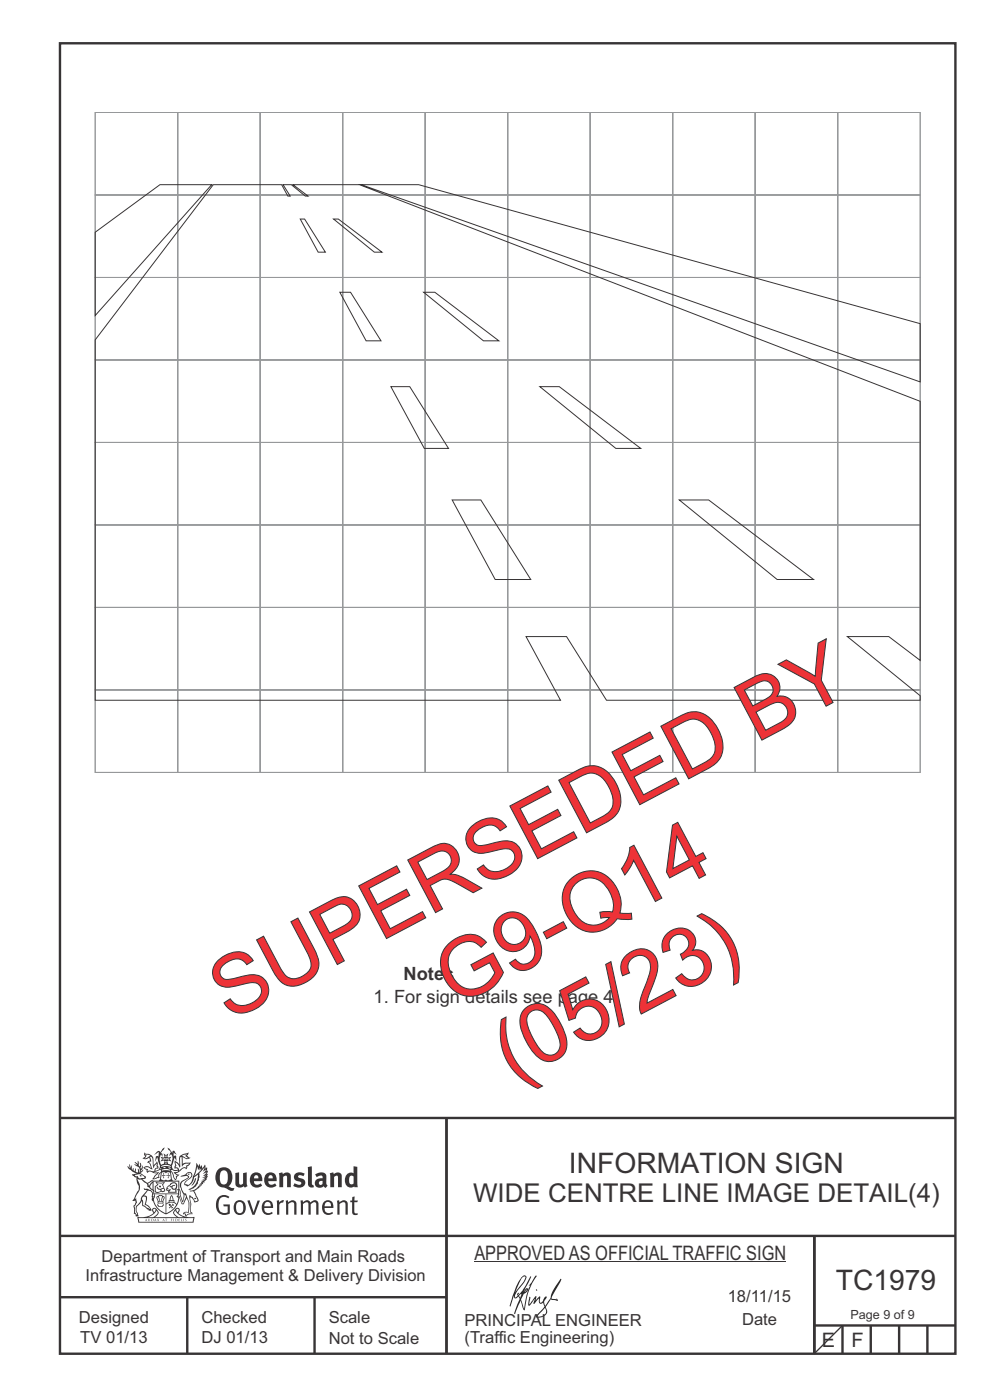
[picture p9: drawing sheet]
<svg xmlns="http://www.w3.org/2000/svg" width="210mm" height="297mm" viewBox="0 0 210 297" stroke-linecap="round" stroke-linejoin="round" font-family="sans-serif">
<g fill="none" stroke="#373435" stroke-width=".51">
<path d="M12.7 9.2h190v278h-190zM12.7 237.2h190M94.7 237.1v50.1M12.7 262.2h190.1M12.7 275.2h82M39.7 275.2v12M66.7 275.2v12M172.7 262.2v25M172.7 281.2h30M178.7 281.2v6M184.7 281.2v6M190.7 281.2v6"/>
<path d="M196.7 281.2v6"/>
</g>
<path d="M100.6 267.7h66.2" fill="none" stroke="#373435" stroke-width=".21"/>
<g fill="#373435">
<path d="M47 248.4a2.55 2.55 0 0 0 0 2.7l.3 .2a.81 .81 0 0 0 1-1v-.5a1.04 1.04 0 0 0-1.1-1.5zM46.3 248.1a1.82 1.82 0 0 1 2.1-.2 1.82 1.82 0 0 1 .9 1.8 2.29 2.29 0 0 1-.8 2l.7 .3h.5l-.2 .6a2.87 2.87 0 0 1-2-.7 2.12 2.12 0 0 1-1.7-3.1z" fill-rule="evenodd"/>
<path d="M49.9 248.9l.8-.2v2a.46 .46 0 0 0 .3 .6 .46 .46 0 0 0 .6-.3v-2.1l.7-.2v2.4l.2 .5-.5 .3-.3-.3a1.02 1.02 0 0 1-1.2 .3 1.02 1.02 0 0 1-.6-1.1z" fill-rule="evenodd"/>
<path d="M54 249.5l-.1 .5h.9a.49 .49 0 0 0-.2-.6 .49 .49 0 0 0-.6 .1zM53.4 249.1a1.34 1.34 0 0 1 1.6-.2 1.34 1.34 0 0 1 .6 1.5v.2h-1.7a.77 .77 0 0 0 .5 .8 .77 .77 0 0 0 .9-.4l.3 .5a1.59 1.59 0 0 1-2 .2 1.59 1.59 0 0 1-.5-2.1z" fill-rule="evenodd"/>
<path d="M57 249.5l-.1 .5h1a.49 .49 0 0 0-.2-.6 .49 .49 0 0 0-.7 .1zM56.4 249.1a1.34 1.34 0 0 1 1.6-.2 1.34 1.34 0 0 1 .7 1.5v.2h-1.8a.77 .77 0 0 0 .5 .8 .77 .77 0 0 0 .9-.4l.4 .5a1.59 1.59 0 0 1-2.1 .2 1.59 1.59 0 0 1-.5-2.1z" fill-rule="evenodd"/>
<path d="M59.2 248.9l.7-.2 .1 .4a.95 .95 0 0 1 1-.3 .95 .95 0 0 1 .7 .8v2.3h-.8v-2.3a.46 .46 0 0 0-.8 .1v2.2h-.8z" fill-rule="evenodd"/>
<path d="M62.6 249.1a1.75 1.75 0 0 1 2-.1l-.2 .5-.6-.2a.43 .43 0 0 0-.6 .3l.4 .3a1.04 1.04 0 0 1 1.2 1.1 1.04 1.04 0 0 1-1.4 1l-1.2-.4 .3-.6 1 .4 .4-.4a.88 .88 0 0 0-1-.5l-.4-.2-.1-.4z" fill-rule="evenodd"/>
<path d="M65.3 247.6l.8-.2 .1 3.8 .3 .2 .1 .4a.88 .88 0 0 1-1 0 .88 .88 0 0 1-.3-1z" fill-rule="evenodd"/>
<path d="M67.8 250.6a.43 .43 0 0 0-.1 .7 .43 .43 0 0 0 .7-.1v-.7zM66.8 249.1a1.7 1.7 0 0 1 2.4 .1v1.9l.3 .4-.4 .5-.5-.4a1.03 1.03 0 0 1-1.7-.1 1.03 1.03 0 0 1 .8-1.5h.7v-.4a.8 .8 0 0 0-1.2 .1z" fill-rule="evenodd"/>
<path d="M70 248.9l.7-.2 .1 .4a.95 .95 0 0 1 1-.3 .95 .95 0 0 1 .7 .8v2.3h-.8v-2.3a.46 .46 0 0 0-.8 .1v2.2h-.8z" fill-rule="evenodd"/>
<path d="M74.3 249.5a1.48 1.48 0 0 0 0 1.7h.5l.2-.1v-1.5l-.3-.2zM75 247.4l.8 .1 .1 4.4h-.7l-.1-.2a1.26 1.26 0 0 1-1.4 0 1.26 1.26 0 0 1-.5-1.3 1.29 1.29 0 0 1 .4-1.4 1.29 1.29 0 0 1 1.4-.1z" fill-rule="evenodd"/>
<path d="M46.4 253.9a1.72 1.72 0 0 1 2.3 0l-.3 .3a1.24 1.24 0 0 0-1.4-.2 1.24 1.24 0 0 0-.6 1.4 1.49 1.49 0 0 0 1.2 1.9l.7-.1v-1.3h-.8l-.1-.4h1.3v1.9a1.93 1.93 0 0 1-2.2 0 1.93 1.93 0 0 1-.7-2.2l.2-.8z" fill-rule="evenodd"/>
<path d="M50.4 255.1a1.65 1.65 0 0 0 .2 2.2 .99 .99 0 0 0 1-1.4 .78 .78 0 0 0-.4-.8 .78 .78 0 0 0-.8 0zM50 254.9a1.33 1.33 0 0 1 1.6-.1 1.33 1.33 0 0 1 .5 1.4 1.31 1.31 0 0 1-1.3 1.6 1.31 1.31 0 0 1-1.2-1.6v-.6z" fill-rule="evenodd"/>
<path d="M52.5 254.7l.4-.1 .9 2.6 .8-2.5h.5l-1.1 3h-.5z" fill-rule="evenodd"/>
<path d="M56.3 255.2l-.2 .7h1.3a.7 .7 0 0 0-.3-.8 .7 .7 0 0 0-.8 .1zM55.9 255a1.22 1.22 0 0 1 1.5-.2 1.22 1.22 0 0 1 .5 1.5h-1.8a.93 .93 0 0 0 .5 1 .93 .93 0 0 0 1.1-.2l.2 .3a1.43 1.43 0 0 1-1.8 .1 1.43 1.43 0 0 1-.6-1.7z" fill-rule="evenodd"/>
<path d="M58.7 254.7l.4-.1 .1 .5 .4-.4 .6-.1-.2 .5a.66 .66 0 0 0-.8 .7v1.9h-.4z" fill-rule="evenodd"/>
<path d="M60.6 254.7l.4-.1 .1 .5a.94 .94 0 0 1 1-.5 .94 .94 0 0 1 .8 .8v2.3h-.5l-.1-2.5a.81 .81 0 0 0-1.2 .3v2.2h-.4z" fill-rule="evenodd"/>
<path d="M63.7 254.7l.5-.1 .1 .5 .4-.3a.78 .78 0 0 1 1.1 .3 .9 .9 0 0 1 1-.5 .9 .9 0 0 1 .8 .8v2.3h-.5l-.1-2.5a.67 .67 0 0 0-1.1 .3v2.2h-.5v-2.4l-.4-.3-.7 .4v2.3h-.5z" fill-rule="evenodd"/>
<path d="M69 255.2l-.1 .7h1.3a.7 .7 0 0 0-.3-.8 .7 .7 0 0 0-.9 .1zM68.7 255a1.22 1.22 0 0 1 1.5-.2 1.22 1.22 0 0 1 .5 1.5h-1.8a.93 .93 0 0 0 .4 1 .93 .93 0 0 0 1.2-.2l.1 .3a1.44 1.44 0 0 1-1.7 .1 1.44 1.44 0 0 1-.6-1.7z" fill-rule="evenodd"/>
<path d="M71.4 254.7l.5-.1 .1 .5a.94 .94 0 0 1 1-.5 .94 .94 0 0 1 .8 .8v2.3h-.5l-.1-2.5a.81 .81 0 0 0-1.2 .3v2.2h-.4z" fill-rule="evenodd"/>
<path d="M74.7 253.9l.5-.1v.9h.7l-.1 .3h-.6v2.2l.1 .2h.5l.1 .3a.75 .75 0 0 1-1.2-.6v-2.1h-.4v-.3h.4z" fill-rule="evenodd"/>
<path d="M30.8 244.9l1.1 .3-.9 .5h-.4l.6-.5zM31.8 245.4h.2a2.44 2.44 0 0 1 .4 1.9l.1 .5 .7-1-.1 .6 .3 .3a.57 .57 0 0 0-.6 .7l-1-.1-.5 .2 .2-.5-.8-.3 .7-.1 .9 .5 .1-.1-.6-1.3-.2-.2h.5zM30.7 244.4l-.1 .5 .2 .4-.6 .4a1.04 1.04 0 0 0 1.4-.1l.2 .6-.3 .1-.2 .4a.94 .94 0 0 1 .8 1.1l-.2-.1a1.16 1.16 0 0 0-1.5-.1l.3 .4 .4 .2 .1 .5 .2 .1 .1-.2a.94 .94 0 0 1 1.1 .2l.8 .1-1.2 1.2a1.13 1.13 0 0 0 1.2-.2l.4-.1-.1-.4 .5-.8a.83 .83 0 0 0-.6 1.1l-.3-.1-.7 .4 1.1-1.4-.5 .1-.5-.1 1.3-.5-.1-.1-.9 .4v-.3l.2-.2 .3 .1 .1-.3-.2-.4v-.6l-.1-.4-.7 1v-.7a1.42 1.42 0 0 0-1.6-1.8z" fill-rule="evenodd"/>
<path d="M38.5 245.2l.5-.2 .7-.1-.6 .3 .8 .5h-.3zM38.3 245.5l.2-.1 .1 2a1.69 1.69 0 0 1 1.6-.6l-.8 .5 .1 .5a1.1 1.1 0 0 0-1.5 .6l-.1-.5-.2-.2h-.5l.3-.4-.3-.7a1.42 1.42 0 0 1 .8 1.1l.2-.1zM37.1 246.2l.1 1-.2 .3 .1 .4h.5l.1 .2a.96 .96 0 0 1-1.1-.1l-.1 .1a1.06 1.06 0 0 0 1.3 .2v.1a.72 .72 0 0 1-1 .2l.3 .5 .6 .2-.4 .2-.1 .6-.2-.3-.4-1.1-.4-.4 .4 .9a1.54 1.54 0 0 0 .7 1.2l.2-.3a.58 .58 0 0 1 .4-.8l.2-.1h-.3l-.5-.3 .9-.5a.93 .93 0 0 1 1.2-.5v.2l.2-.2 .1-.5a.99 .99 0 0 0 .7-.8l-1.3 .1-.3 .2-.1-1.4 .9 .4 .9-.3h-.4l-.5-.4 .4-.7-.6 .2a1.46 1.46 0 0 0-1.4 2.1v.4l-.2-.4z" fill-rule="evenodd"/>
<path d="M35.6 248.9l.2 .1-.1 .3 .4 .1h-.4v.6l-.1-.6h-.3l.3-.1z" fill-rule="evenodd"/>
<path d="M34.6 248.9l.2 .1v.3l.3 .1h-.3l-.1 .6v-.6h-.4l.4-.1z" fill-rule="evenodd"/>
<path d="M34.3 248.8a.57 .57 0 0 1 .9 .2 .57 .57 0 0 1 .9-.2l.2 1.4h-.2a.57 .57 0 0 1-.9 0 .69 .69 0 0 1-1.1 0zM34.2 248.1l-.3 2.1-.2 .4h3l-.2-.4-.3-2.1h-.2v.2l-.8-.1-.8 .1v-.2z" fill-rule="evenodd"/>
<path d="M34.2 252.4a.3 .3 0 0 0 .6 0 .3 .3 0 0 0-.6 0zM33.3 250.9l.3 .3-.3 .4a.79 .79 0 0 0 0 1.3l.8-.2-.1-.3a.55 .55 0 0 1-.7-.6l.1-.1 .2 .3 .3 .2 .8-.2-.4-.7 .4-.4-.7 .2zM33 250.7l1.1 .2 .9-.2-.4 .6 .4 1.2a.56 .56 0 0 1-.8 .3l-.2 .1a.73 .73 0 0 1-.9 .1 .73 .73 0 0 1-.3-1v-.4l.6-.4z" fill-rule="evenodd"/>
<path d="M35.6 251.8l.7-.4a.58 .58 0 0 1 1-.1 .58 .58 0 0 1-.4 .9l-.3-.3a.43 .43 0 0 1 .6-.4 .57 .57 0 0 0-.8 .2l-.2-.1-.3 .1 .4 .2a.55 .55 0 0 0 .9 .4v.5h-1.3l.3-.4-.1-.1-.6 .1 .2-.3-.2-.1zM35.4 251.8l-.1 .2a.39 .39 0 0 0 .2 .6h.3l-.2 .4h1.9l-.1-.8a.86 .86 0 0 0-.1-1.3 .86 .86 0 0 0-1.3 .4z" fill-rule="evenodd"/>
<path d="M36 254.8h.8v.2h-.8zM36.4 253.8l.2 .8h-.4zM36.4 253.5l-.3 .5-.1 .6h-.2v.4l-.7 .4 .2 .1a1.48 1.48 0 0 1 2.1 .2l.2-.1-.6-.5v-.5h-.2l-.1-.6z" fill-rule="evenodd"/>
<path d="M35.8 255.4l.4 .1 .1 .3 .3-.2-.2-.2a.38 .38 0 0 1 .5 .5l-.2-.2-.3 .2 .3 .2-.3 .3-.1-.4-.4 .4-.1-.2 .4-.3-.1-.1-.2 .1z" fill-rule="evenodd"/>
<path d="M34.5 254h.2v.2l-.2 .6h-.2zM33.6 255.3h.9v.2a.55 .55 0 0 1-.8 .4v-.2l-.2-.1zM33.4 254h.2l.2 .8h-.2zM33.6 255l.8-.1 .1 .2h-.8zM33.8 253.7h.5l-.2 1.1h-.1zM33.3 253.8l-.1 .3 .3 1.1a.48 .48 0 0 0-.1 .6 .48 .48 0 0 0 .5 .2h.5a.49 .49 0 0 0 .2-.8l.3-1.1-.1-.3a1.42 1.42 0 0 0-1.5 0z" fill-rule="evenodd"/>
<path d="M33.7 251.5l.4 .1 .1 .3h-.3z" fill-rule="evenodd"/>
<path d="M41.3 250.1l.3-.2-.2 .8-.6 .8h-.2l.5-.7z" fill-rule="evenodd"/>
<path d="M39.7 249l.3-.2 .5 .2a.88 .88 0 0 1-.6 1.1 1.22 1.22 0 0 0-.8 1.3l.5 .2a.72 .72 0 0 0 .9-.4l.5-.8 .2-.6 .8-.6v.2a2.85 2.85 0 0 1-2 2.9l.1 .1a2.13 2.13 0 0 0 1.9-1.5v-.3a2.01 2.01 0 0 0 .3-1.7l1.1-1.3-.4 1 .7-.5-.7 1 .8-.4-.8 .8 .7-.2-.9 .6 .8-.1-.8 .4h.7l-.8 .3 .3 .2h-.4l.2 .3h-.4l.2 .3h-.4l.1 .2h-.1a2.16 2.16 0 0 1-2 1.1l.1 .2 .4-.1a.76 .76 0 0 1 .7 .8l.5 1.2-.6 .2a1.45 1.45 0 0 0-1.1-1.3l.2 1.8-.1 1.8 .4 .3a1.07 1.07 0 0 0-1.2 .4v-.3l-.5-.2a.87 .87 0 0 1 1.1-.1v-.7a4.4 4.4 0 0 0-.6-3.1l-.1-.3h-.2a2.16 2.16 0 0 1-.7-2.2l.3-.4 1.2-.7a.55 .55 0 0 0-.4-.8zM37.8 252.4a.76 .76 0 0 1 .3 1.1l.6 1.6 .4-1.7 .2 .1a.61 .61 0 0 1-.1 .9l-.3 .8-.2 .1-.7-1.6-.3 .1a1.18 1.18 0 0 0 .1-1.4zM41.8 247.5l.2 .7 .3-.5v.6l.4-.5a1.9 1.9 0 0 1-1.2 1.4l-.3 .3zM38.2 249.6l1.4-.2 .2 .2v.3l-.5 .2a1.26 1.26 0 0 0-.9 1.9l.2 .7a1.84 1.84 0 0 1 .1 2.1l-.4-1.4a.96 .96 0 0 0-.4-1.2l-.4 .2a.78 .78 0 0 1 0 1.3l.1 .3h.4l.4 1.1a.38 .38 0 0 0 .2 .4 .38 .38 0 0 0 .4-.1l.6-1.2a2.94 2.94 0 0 1 .4 2.5l-.1 .4h-.8l-.3 .4v.2l.4-.1 .1 .4 .2 .1a1.02 1.02 0 0 1 1.3-.5v-.4l-.3-.1 .1-1.8-.3-1.3h.1a1.14 1.14 0 0 1 .8 1 .63 .63 0 0 0 .8-.2 .63 .63 0 0 0-.2-.9l-.6-1.2 .9-.6 .2-.4h.3l-.1-.2h.4l-.1-.3h.3l-.1-.3 .5-.1-.2-.2 .6-.4v-.2h-.2l.4-.5h-.3l.3-.5-.4 .1 .4-.5v-.3l-.3 .2 .2-.7-.1-.2-.4 .3v-.8l-.6 .8-.2-.8-.2 .5-.3-.7-.1 .6-.5-.8-.1 1.4-.6 1.8a1.81 1.81 0 0 1-1 1.5l-.6-.2a1.75 1.75 0 0 1 1.1-1.2 .75 .75 0 0 0 .1-1.3 .75 .75 0 0 0-1.2 .4z" fill-rule="evenodd"/>
<path d="M41.2 254.1h.3l.2 .2-.4 .1z" fill-rule="evenodd"/>
<path d="M29.4 258.4h11.6l-.1 .8h-11.4zM31.3 258.2l.5-.1a2.48 2.48 0 0 0 1.4-1.3l.3 .5-.5 .6-.5 .3zM32.5 256.6l.3-.2 .2 .1-.3 .7zM37.2 256.8a2.65 2.65 0 0 0 1.8 1.4h-1.1l-.5-.3-.5-.6zM37.4 256.5l.2-.1 .3 .2-.3 .6zM29.2 258.2l.1 1.2h11.8l.2-1.1-.2-.1a4.1 4.1 0 0 1-3.3-.9l.3-.4-.1-.6a1.06 1.06 0 0 0-1.3 1l.2 .4 .6 .5h-4.7l.3-.1a.84 .84 0 0 0 .6-.8 .84 .84 0 0 0-.5-.8l-.3-.2h-.5l-.1 .6 .3 .4a4.2 4.2 0 0 1-3.4 .9z" fill-rule="evenodd"/>
<path d="M31 258.7l.1 .2h-.2zM31 258.5l-.3 .6 .4-.2 .2 .2z" fill-rule="evenodd"/>
<path d="M31.3 258.6h.3v.4a.25 .25 0 0 0 .2-.1 .25 .25 0 0 0-.1-.3h.1a.29 .29 0 0 1 0 .4 .29 .29 0 0 1-.4 0 .29 .29 0 0 1 0-.4z" fill-rule="evenodd"/>
<path d="M32.2 258.6a.22 .22 0 0 1 .3 .2 .22 .22 0 0 1-.3 .2zM32 258.6l.1 .4a.33 .33 0 0 0 .4 0 .33 .33 0 0 0 0-.4 .33 .33 0 0 0-.5 0z" fill-rule="evenodd"/>
<path d="M32.9 258.7l.1 .2h-.2zM32.9 258.5l-.2 .6 .3-.2 .2 .2z" fill-rule="evenodd"/>
<path d="M33.3 258.6h.2l.1 .1 .2-.1-.2 .2 .2 .3-.3-.3-.1 .3h-.1l.2-.3z" fill-rule="evenodd"/>
<path d="M34.7 258.7l.1 .2h-.2zM34.7 258.5l-.3 .6 .4-.2 .2 .2z" fill-rule="evenodd"/>
<path d="M35 258.5h.5l-.2 .1v.5h-.2l.1-.5z" fill-rule="evenodd"/>
<path d="M36.2 258.6l.3-.1-.1 .1v.2h.1h-.1v.3h-.2z" fill-rule="evenodd"/>
<path d="M36.7 258.6h.2v.5h-.2z" fill-rule="evenodd"/>
<path d="M37.3 258.6a.22 .22 0 0 1 .3 .2 .22 .22 0 0 1-.3 .2zM37.1 258.6v.4a.33 .33 0 0 0 .5 0 .33 .33 0 0 0 0-.4 .33 .33 0 0 0-.5 0z" fill-rule="evenodd"/>
<path d="M37.8 258.6l.4-.1-.2 .1v.2h.1h-.1v.2l.2 .1h-.4z" fill-rule="evenodd"/>
<path d="M38.4 258.6h.2l-.1 .4 .2 .1h-.3z" fill-rule="evenodd"/>
<path d="M38.9 258.6h.2v.5h-.2z" fill-rule="evenodd"/>
<path d="M39.3 258.6h.2h-.1l.2 .3-.2 .2-.1-.1v-.1l.2 .1z" fill-rule="evenodd"/>
<path d="M34.2 247.4a1.51 1.51 0 0 1 2 .2 2.67 2.67 0 0 0-2.1 0zM35.7 247.6l.4 .1 .1 .3-.4-.1zM34.6 247.6h.5l.1 .2h-.4zM34 247.8l.3 .2h-.3zM34.9 246.9l.3-.2 .3 .2zM34.9 245.6l.2 .1v.3h-.2zM35 245.1l.2 .2 .2-.2-.1 .3h-.2zM35.1 246.3h.2l.1 .4-.2-.2-.2 .2zM35.3 245.7l.2-.1v.4h-.2zM34.4 245.7h.3l.1 .3-.4 .1 .2-.2zM35.7 245.7h.3l-.2 .2 .2 .2-.4-.1zM32.7 244.9l1-.5-.1 1-.2-.2-.3 .2-.3 1.1 .5-1 .3 .9a1.84 1.84 0 0 1 .2 1.7l.4 .1a2.48 2.48 0 0 1 2.2 0l.2-.2-.2-.7 .7-1.8 .4 .7-.2-1-.2-.1-.2 .3v-.9l.6 .4-.6-.8-.3 .1-.1 .4-.5-.9-.5-.3 .2 .5 .6 .5-.5 .8 .4-.4a2.06 2.06 0 0 1 0 2.3l-.5-.2-.2-.6 .1-.1 .8 .2-.4-.5 .4-.5-.7 .2-.2-.2 .2-.7-.5 .4-.5-.4 .2 .7-.2 .2-.7-.2 .4 .5-.4 .5 .8-.2 .1 .1-.2 .6-.5 .2a2.02 2.02 0 0 1 0-2.2l.3 .5-.1-.7-.3-.1 .8-1.2-.4 .3-.5 .8-.2-.3a.8 .8 0 0 0-.8 .5z" fill-rule="evenodd"/>
<path d="M29.2 250.1l.3 .1a.61 .61 0 0 1 .8 .4l.3 .2a.8 .8 0 0 1 .6 1l.4 .1 .5 .5a1 1 0 0 1 .5 1.1l-.1 .7v-.5h-.1a.96 .96 0 0 0-.8-1.3l-.2-.2h-.7l-.1-.1-.1 .1 .1 .3h.6l-1.2 1.3-.2 1-.4 .6a1.33 1.33 0 0 0-.5 1.8l.2 .5a1.26 1.26 0 0 1-.5-1.5l-.1-.3a1.56 1.56 0 0 0 .4-1.7l-.3 .2 .2-.5a3.2 3.2 0 0 0 .7-3zM30.4 253.9h.4a2.06 2.06 0 0 1-.1 1.6l.7 .5 .4 .4-.6-.1-.8-.6-.1-.9a.51 .51 0 0 1 .1-.9zM28.6 249.3a1.52 1.52 0 0 1 2.1 .5l-1.1 .2-.2-.1-.1-.4h-.5zM27.5 247v.8l-.3-.4h-.1a3.1 3.1 0 0 0 1.9 1.6l-1 .1 .5 .6 .5 .1 .1 1.1a1.84 1.84 0 0 1-.3 2.5l-.4 .9-.3 .4 .2 .1 .4-.1 .1 .4-.2 .5-.3 .2 .1 1.7h.2l.3 .5 .1 .1 .4-.1-.1-.5a1.3 1.3 0 0 1-.1-1.7l.9-1 .1 1.1 .6 .2 .5 .5 .1-.1 .2 .3h.5a1.85 1.85 0 0 0-1.2-1.4l.1-.3a1.39 1.39 0 0 0 0-1.4l-.5-.1 .5-.5a.66 .66 0 0 1 .9-.4 .66 .66 0 0 1 .3 .9l-.1 .4 .2-.1v.2l-.1 .3 .2 .5 .1-.3a2.24 2.24 0 0 0 .1-2.2 .73 .73 0 0 1-.7-.7 .73 .73 0 0 1 .6-.7v-.2a.94 .94 0 0 0-.9 .8 .48 .48 0 0 1-.1-.6 .48 .48 0 0 1 .5-.2l.5-.3a.51 .51 0 0 0-.8 .2l-.5 .2-1-.8h.6l.2-.5-1.2-.7 .5-.5v-.3l-.5 .4 .1-.2a.69 .69 0 0 0 .2-1v.4l-.2 .3v-1.1l-.3-.2 .1 .6-.1 .2-.4-1.3v.7l-.6-.4 .5 .7-.6-.2 .3 .3a1 1 0 0 1 .7 1.4l-.2-.8v.9l-.5-.2v-.8l-.2 .7-.2-.1-.1-.6-.2 .4-.2-.2 .1-.7-.2 .5z" fill-rule="evenodd"/>
<path d="M29.6 249.4l.2-.1 .3 .2z" fill-rule="evenodd"/>
<path d="M32.4 250.5h5.6v2l-.2-.1v-1.7h-5.2v2.5h5.2v-.8l.1 .2-.1 1.1v-.3h-2.5v4a4.1 4.1 0 0 0 2.6-3.6l.1-.1a4 4 0 0 1-2.8 3.9 4.2 4.2 0 0 1-2.8-4.7l.1 1.2 .1-.1a3.8 3.8 0 0 0 2.5 3.4v-4h-2.5l-.2-.9z" fill-rule="evenodd"/>
<circle cx="40" cy="249.1" r=".17"/>
</g>
<path d="M178.7 281.2l-6 6" fill="none" stroke="#373435" stroke-width=".21"/>
<g fill="#252726">
<path d="M111.6 273.7l.2-.2-.5 .7zM110.4 274.5l.3 .1-.3 .7-.3-.4zM110.9 270.9l.5-.1a9.3 9.3 0 0 1-2 3.2l-.1 .2 1-2.5zM110.6 271a14.7 14.7 0 0 0-2.2 4.9l-.3 1.2 .1 .1 .8-2.4a.42 .42 0 0 0 .2 .7 .42 .42 0 0 0 .6-.3l.2-.2 .2 .6-1.1 3.1h.2l1.1-2.8 .6 1.9 .2 .2 .2-.5a13.5 13.5 0 0 1 2-6.2l.5-.5-.2-.2-1.6 2.1 .4-.1a14.9 14.9 0 0 0-1.3 5.1l-.4-1.2a1.39 1.39 0 0 1 .2-1.8l.1-.2a.92 .92 0 0 0 .8-1.2 .75 .75 0 0 0-.7 .7l-.2 .2 1.6-3.4h-.1l-.4 .7a10.5 10.5 0 0 1-2.2 3.2l.2-.4a.32 .32 0 0 0-.4 .2 .32 .32 0 0 0 .1 .4l-.5 .4a3.2 3.2 0 0 1 1.1-2.3l.5-.6a2.49 2.49 0 0 0 .7-1.6l-.3-.2z" fill-rule="evenodd"/>
<path d="M115.6 277.5a1.15 1.15 0 0 1 .1 1.3 1.15 1.15 0 0 1-1.2 .5h-.5zM112.3 275.1l-.3 1.7 .3 .2 1.2-1.5-.3 1.1 1.1-1.2a.94 .94 0 0 0 .4 1.2l.5-.3 .3 .9-1.2 1.3a.98 .98 0 0 0-.5 1 1.9 1.9 0 0 0 2.3-1.3l-.1-.3a1.02 1.02 0 0 1 .3-1.4l.5-.9 1.5 .3-.2-.5v.3l-1.1-.2v-.2l2-3.6 .1-.3-.1-.1-1.8 2.7a6.6 6.6 0 0 1-1.5 3l-.2-.2a1.01 1.01 0 0 1 .4-1.4l.1-.2-.3-.2-.3 .5-.2 .5-.5 .4-.2-.4 .1-.9-.2-.1-.8 .9 .2-.9h-.1l-1.4 1.7 .2-1.4v-.1z" fill-rule="evenodd"/>
<path d="M113.7 273.5l.3 .3h-.3z" fill-rule="evenodd"/>
</g>
<path d="M45.2 39.2h14.5l1.4 2.4h.5l-1.6-2.4h1.8l3 2.4h.5l-3.1-2.4h14l119 45.9v55l-6.7-5.1h-8.8l15.5 12.6v1h-66.5l-8.5-13.6h-8.6l7.3 13.6h-98.7v-76.5zM76.6 39.2h12.2l106.4 29.5v12.3zM20.2 49.3l13.7-10.1h11l-24.7 27.7zM63.7 46.5h.9l4.4 7h-1.5zM70.8 46.5h1l9.2 7h-1.6zM72.1 62h2.3l6.4 10.3h-3.1zM89.9 62h2.3l13.6 10.3h-3.3zM82.9 82h4l8.2 13.1h-5.1zM114.5 82h4.1l17.3 13.1h-5.3zM95.9 106.1h6.1l10.6 16.8h-7.6zM144.1 106.1h6.2l22.3 16.8h-7.8zM178.7 281.2l-6 6" fill="none" stroke="#373435" stroke-width=".21"/>
<g fill="none" stroke="#96989a" stroke-width=".21">
<path d="M20.2 23.9h17.5v17.5h-17.5zM37.7 23.9h17.5v17.5h-17.5zM55.2 23.9h17.5v17.5h-17.5zM72.7 23.9h17.5v17.5h-17.5zM90.2 23.9h17.5v17.5h-17.5zM107.7 23.9h17.5v17.5h-17.5zM125.2 23.9h17.5v17.5h-17.5zM142.7 23.9h17.5v17.5h-17.5zM160.2 23.9h17.5v17.5h-17.5zM177.7 23.9h17.5v17.5h-17.5zM20.2 58.9h17.5v17.5h-17.5zM20.2 41.4h17.5v17.5h-17.5z"/>
<path d="M37.7 58.9h17.5v17.5h-17.5zM37.7 41.4h17.5v17.5h-17.5zM55.2 58.9h17.5v17.5h-17.5zM55.2 41.4h17.5v17.5h-17.5zM72.7 58.9h17.5v17.5h-17.5zM72.7 41.4h17.5v17.5h-17.5zM90.2 58.9h17.5v17.5h-17.5zM90.2 41.4h17.5v17.5h-17.5zM107.7 58.9h17.5v17.5h-17.5zM107.7 41.4h17.5v17.5h-17.5zM125.2 58.9h17.5v17.5h-17.5zM125.2 41.4h17.5v17.5h-17.5z"/>
<path d="M142.7 58.9h17.5v17.5h-17.5zM142.7 41.4h17.5v17.5h-17.5zM160.2 58.9h17.5v17.5h-17.5zM160.2 41.4h17.5v17.5h-17.5zM177.7 58.9h17.5v17.5h-17.5zM177.7 41.4h17.5v17.5h-17.5zM20.2 76.4h17.5v17.5h-17.5zM37.7 76.4h17.5v17.5h-17.5zM55.2 76.4h17.5v17.5h-17.5zM72.7 76.4h17.5v17.5h-17.5zM90.2 76.4h17.5v17.5h-17.5zM107.7 76.4h17.5v17.5h-17.5z"/>
<path d="M125.2 76.4h17.5v17.5h-17.5zM142.7 76.4h17.5v17.5h-17.5zM160.2 76.4h17.5v17.5h-17.5zM177.7 76.4h17.5v17.5h-17.5zM20.2 93.9h17.5v17.5h-17.5zM37.7 93.9h17.5v17.5h-17.5zM55.2 93.9h17.5v17.5h-17.5zM72.7 93.9h17.5v17.5h-17.5zM90.2 93.9h17.5v17.5h-17.5zM107.7 93.9h17.5v17.5h-17.5zM125.2 93.9h17.5v17.5h-17.5zM142.7 93.9h17.5v17.5h-17.5z"/>
<path d="M160.2 93.9h17.5v17.5h-17.5zM177.7 93.9h17.5v17.5h-17.5zM20.2 111.4h17.5v17.5h-17.5zM37.7 111.4h17.5v17.5h-17.5zM55.2 111.4h17.5v17.5h-17.5zM72.7 111.4h17.5v17.5h-17.5zM90.2 111.4h17.5v17.5h-17.5zM107.7 111.4h17.5v17.5h-17.5zM125.2 111.4h17.5v17.5h-17.5zM142.7 111.4h17.5v17.5h-17.5zM160.2 111.4h17.5v17.5h-17.5zM177.7 111.4h17.5v17.5h-17.5z"/>
<path d="M20.2 128.9h17.5v17.5h-17.5zM37.7 128.9h17.5v17.5h-17.5zM55.2 128.9h17.5v17.5h-17.5zM72.7 128.9h17.5v17.5h-17.5zM90.2 128.9h17.5v17.5h-17.5zM107.7 128.9h17.5v17.5h-17.5zM125.2 128.9h17.5v17.5h-17.5zM142.7 128.9h17.5v17.5h-17.5zM160.2 128.9h17.5v17.5h-17.5zM177.7 128.9h17.5v17.5h-17.5zM20.2 146.4h17.5v17.5h-17.5zM37.7 146.4h17.5v17.5h-17.5z"/>
<path d="M55.2 146.4h17.5v17.5h-17.5zM72.7 146.4h17.5v17.5h-17.5zM90.2 146.4h17.5v17.5h-17.5zM107.7 146.4h17.5v17.5h-17.5zM125.2 146.4h17.5v17.5h-17.5zM142.7 146.4h17.5v17.5h-17.5zM160.2 146.4h17.5v17.5h-17.5zM177.7 146.4h17.5v17.5h-17.5z"/>
</g>
<g font-size="17.6" fill="#ed3237">
<text x="96.5" y="213.7" transform="rotate(-28 96.5 213.7)">G9-Q14</text>
<text x="48.7" y="216.7" transform="rotate(-28 48.7 216.7)">SUPERSEDED BY</text>
<text x="108.7" y="229.6" transform="rotate(-28 108.7 229.6)">(05/23)</text>
</g>
<g font-size="6" fill="#373435">
<text x="120.7" y="248.8">INFORMATION SIGN</text>
<text x="177.3" y="273.6">TC1979</text>
</g>
<text font-size="5.5" fill="#373435" x="100.4" y="255.1">WIDE CENTRE LINE IMAGE DETAIL(4)</text>
<g font-size="4.2" fill="#373435">
<text x="100.6" y="267.2">APPROVED AS OFFICIAL TRAFFIC SIGN</text>
<text x="174.4" y="285.8">E</text>
<text x="180.6" y="285.8">F</text>
</g>
<g font-size="3.9" fill="#373435">
<text x="85.6" y="207.9">Notes</text>
<text x="79.3" y="212.9">1. For sign details see page 4.</text>
</g>
<g font-size="3.5" fill="#373435">
<text x="21.6" y="267.8">Department of Transport and Main Roads</text>
<text x="18.2" y="271.8">Infrastructure Management &amp; Delivery Division</text>
<text x="16.7" y="280.6">Designed</text>
<text x="42.7" y="280.6">Checked</text>
<text x="69.7" y="280.6">Scale</text>
<text x="98.5" y="281.3">PRINCIPAL ENGINEER</text>
<text x="154.4" y="276.2">18/11/15</text>
<text x="157.4" y="281.2">Date</text>
<text x="17" y="284.8">TV 01/13</text>
<text x="42.7" y="284.8">DJ 01/13</text>
<text x="69.7" y="285.2">Not to Scale</text>
<text x="98.5" y="284.8">(Traffic Engineering)</text>
</g>
<text font-size="2.7" fill="#373435" x="180.4" y="279.8">Page 9 of 9</text>
</svg>
